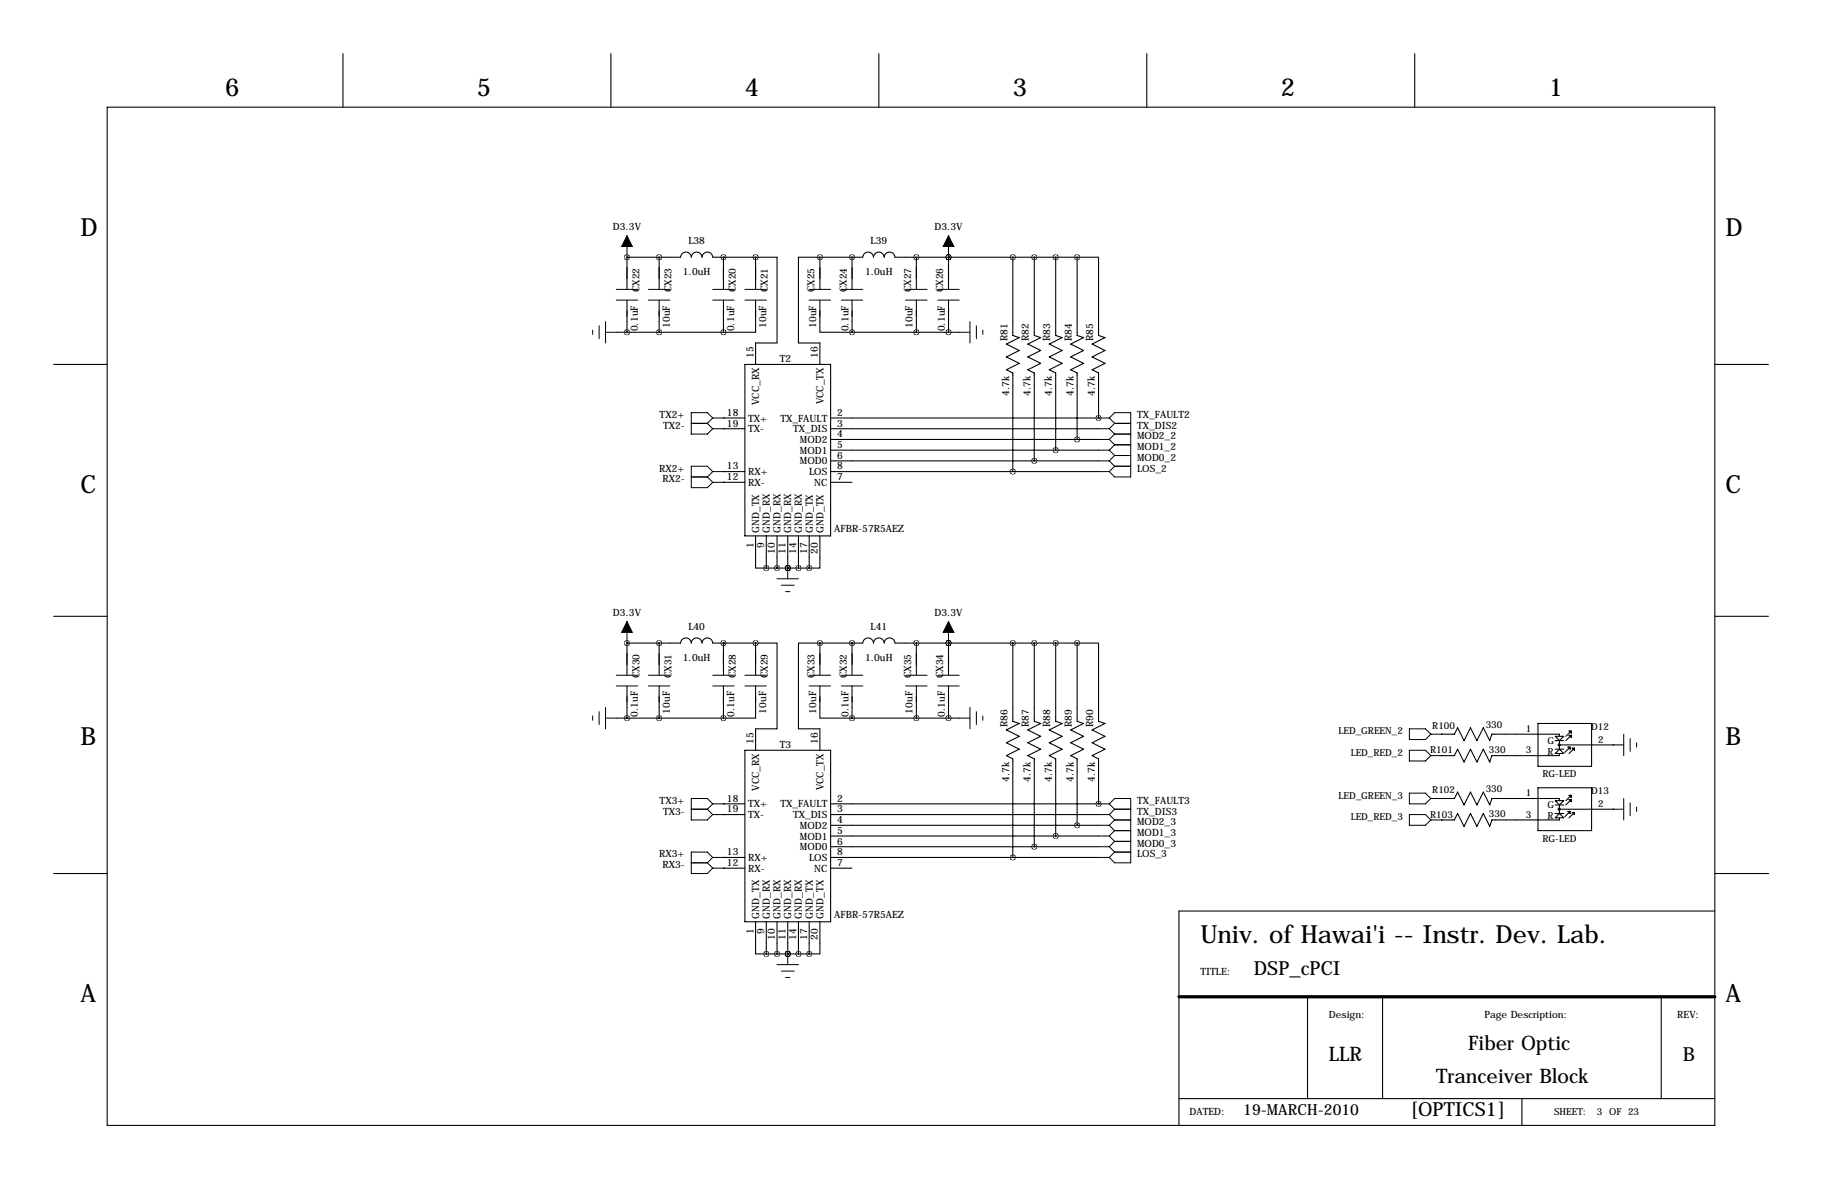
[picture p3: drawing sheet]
<svg xmlns="http://www.w3.org/2000/svg" width="432mm" height="279mm" viewBox="0 0 432 279" stroke-linecap="round" stroke-linejoin="round" font-family="sans-serif">
<g fill="none" stroke="#000" stroke-width=".25">
<path d="M81.3 12.7v12.7M144.8 12.7v12.7M208.3 12.7v12.7M271.8 12.7v12.7M335.3 12.7v12.7M25.4 25.4h381v241.3h-381zM146 78.7h25.4M148.6 61l12.7-.1a1.27 1.27 0 0 1 1.3-1.2 1.27 1.27 0 0 1 1.2 1.3 1.27 1.27 0 0 1 1.3-1.3 1.27 1.27 0 0 1 1.3 1.3 1.27 1.27 0 0 1 1.2-1.3 1.27 1.27 0 0 1 1.3 1.3h10.2M148.6 61h.1M148.6 61v7.6M148.6 71.1v7.6M156.2 61v7.6"/>
<path d="M156.2 71.1v7.6M171.4 61h.1M171.4 61v7.6M171.4 71.1v7.6M179.1 71.1v7.6h-7.7M179.1 61h5v20.3h-5v5.1M179.1 61v7.6M194.3 61l10.2-.1a1.27 1.27 0 0 1 1.2-1.2 1.27 1.27 0 0 1 1.3 1.2 1.27 1.27 0 0 1 1.3-1.2 1.27 1.27 0 0 1 1.3 1.2 1.27 1.27 0 0 1 1.2-1.2 1.27 1.27 0 0 1 1.3 1.3h43.2M194.3 71.1v7.6h7.6M194.3 61h-5.1v20.3h5.1v5.1M194.3 61v7.6M201.9 61h.1"/>
<path d="M201.9 61v7.6M201.9 71.1v7.6M201.9 78.7h25.4M217.2 61v7.6M217.2 71.1v7.6M224.8 61h.1M224.8 61v7.6M224.8 71.1v7.6M240 61v18.5l1.6 .5-3.1 1.5 3.1 1.6-3.1 1.5 3.1 1.5-3.1 1.5 1.5 .8v23.4M245.1 61v18.5l1.5 .5-3 1.5 3 1.6-3 1.5 3 1.5-3 1.5 1.5 .8v20.8M250.2 61v18.5l1.5 .5-3 1.5 3 1.6-3 1.5 3 1.5-3 1.5 1.5 .8v18.3M255.3 61h5v18.5l1.6 .5-3.1 1.5 3.1 1.6-3.1 1.5 3.1 1.5-3.1 1.5 1.5 .8v10.7"/>
<path d="M255.3 61v18.5l1.5 .5-3.1 1.5 3.1 1.6-3.1 1.5 3.1 1.5-3.1 1.5 1.6 .8v15.7M12.7 86.4h12.7M171.4 99.1h.1M171.4 99.1h5.1M176.5 86.4h20.3v40.6h-20.3zM196.8 99.1h63.5M260.3 99.1h.1M406.4 86.4h12.7M171.4 101.6h.1M171.4 111.8h.1M171.4 114.3h.1M171.4 101.6h5.1"/>
<path d="M171.4 114.3h5.1M171.4 111.8h5.1M196.8 101.6h63.5M196.8 104.1h63.5M196.8 106.7h63.5M196.8 109.2h63.5M196.8 114.3h5.1M196.8 111.8h63.5M179.1 127v7.6h2.5M181.6 127v7.6M181.6 134.6h10.2M184.1 127v7.6"/>
<path d="M186.7 134.6h.1M186.7 127v7.6M189.2 127v7.6M191.8 127v7.6M194.3 127v7.6h-2.5M12.7 146h12.7M148.6 152.4h12.7a1.27 1.27 0 0 1 1.3-1.2 1.27 1.27 0 0 1 1.2 1.2 1.27 1.27 0 0 1 1.3-1.2 1.27 1.27 0 0 1 1.3 1.2 1.27 1.27 0 0 1 1.2-1.2 1.27 1.27 0 0 1 1.3 1.2h10.2M148.6 152.4h.1M148.6 152.4v7.6M156.2 152.4v7.6M171.4 152.4h.1M171.4 152.4v7.6"/>
<path d="M179.1 152.4h5v20.3h-5v5.1M179.1 152.4v7.6M194.3 152.4h10.2a1.27 1.27 0 0 1 1.2-1.2 1.27 1.27 0 0 1 1.3 1.2 1.27 1.27 0 0 1 1.3-1.2 1.27 1.27 0 0 1 1.3 1.2 1.27 1.27 0 0 1 1.2-1.2 1.27 1.27 0 0 1 1.3 1.2h43.2M194.3 152.4h-5.1v20.3h5.1v5.1M194.3 152.4v7.6M201.9 152.4h.1M201.9 152.4v7.6M217.2 152.4v7.6M224.8 152.4h.1M224.8 152.4v7.6M240 152.4v18.5l1.6 .5-3.1 1.6 3.1 1.5-3.1 1.5 3.1 1.5-3.1 1.6 1.5 .7v23.4M245.1 152.4v18.5l1.5 .5-3 1.6 3 1.5-3 1.5 3 1.5-3 1.6 1.5 .7v20.9"/>
<path d="M250.2 152.4v18.5l1.5 .5-3 1.6 3 1.5-3 1.5 3 1.5-3 1.6 1.5 .7v18.3M255.3 152.4h5v18.5l1.6 .5-3.1 1.6 3.1 1.5-3.1 1.5 3.1 1.5-3.1 1.6 1.5 .7v10.7M255.3 152.4v18.5l1.5 .5-3.1 1.6 3.1 1.5-3.1 1.5 3.1 1.5-3.1 1.6 1.6 .7v15.8M406.4 146h12.7M146 170.2h25.4M148.6 162.6v7.6M156.2 162.6v7.6M171.4 162.6v7.6M176.5 177.8h20.3v40.6h-20.3zM179.1 162.6v7.6h-7.7M194.3 162.6v7.6h7.6M201.9 162.6v7.6"/>
<path d="M201.9 170.2h25.4M217.2 162.6v7.6M224.8 162.6v7.6M341.6 174h.1M341.6 179.1h.1M341.6 174h3.1l.7-1.5 1.6 3 1.5-3 1.5 3 1.5-3 1.6 3 .5-1.5h16v.5M364.5 171.4h12.7v10.2h-12.7zM368.6 174.5h2l-1 1M368.6 175.5h2M368.6 177.5h2M368.8 174.5l-.1 .1 .9 .9M369.6 175.5v2"/>
<path d="M369.6 178.6v.5h-16l-.5 1.5-1.6-3.1-1.5 3.1-1.5-3.1-1.5 3.1-1.6-3.1-.7 1.6h-3.1M369.6 177.5l1 1.1h-2M369.6 177.5l-.9 1 .1 .1M369.6 176.5h12.7M371.6 177h.5v.5zM371.9 173.2h.5v.5zM371.9 174.2h.5v.6zM371.9 177.3l-1.1 1M372.1 173.5l-1 1M372.1 174.5l-1 1M372.6 177.3h.5v.5zM372.9 177.5l-1 1.1"/>
<path d="M382.3 176.5h.1M171.4 190.5h.1M171.4 193h.1M171.4 190.5h5.1M171.4 193h5.1M196.8 190.5h63.5M196.8 193h63.5M196.8 195.6h63.5M196.8 198.1h63.5M260.3 190.5h.1M341.6 189.2h.1M341.6 194.3h.1"/>
<path d="M341.6 189.2h3.1l.7-1.5 1.6 3.1 1.5-3.1 1.5 3.1 1.5-3.1 1.6 3.1 .5-1.6h16v.5M364.5 186.7h12.7v10.1h-12.7zM368.6 189.7h2l-1 1.1M368.6 190.8h2M368.6 192.8h2M368.8 189.7l-.1 .1 .9 1M369.6 190.8v2M369.6 193.8v.5h-16l-.5 1.5-1.6-3-1.5 3-1.5-3-1.5 3-1.6-3-.7 1.5h-3.1M369.6 192.8l1 1h-2M369.6 192.8l-.9 .9 .1 .1M369.6 191.8h12.7M371.6 192.3h.5v.5z"/>
<path d="M371.9 188.5h.5v.5zM371.9 189.5h.5v.5zM371.9 192.5l-1.1 1M372.1 188.7l-1 1M372.1 189.7l-1 1.1M372.6 192.5h.5v.5zM372.9 192.8l-1 1M382.3 191.8h.1M12.7 207h12.7M171.4 203.2h.1M171.4 205.7h.1M171.4 205.7h5.1"/>
<path d="M171.4 203.2h5.1M179.1 218.4v7.7h2.5M181.6 218.4v7.7M184.1 218.4v7.7M186.7 218.4v7.7M189.2 218.4v7.7M191.8 218.4v7.7M194.3 218.4v7.7h-2.5M196.8 200.7h63.5M196.8 205.7h5.1M196.8 203.2h63.5M406.4 215.9h-127v50.8"/>
<path d="M406.5 207h12.7M181.6 226.1h10.2M186.7 226.1h.1M309.9 236.2v24.1M327.7 236.2v24.1M393.7 236.2v24.1M279.4 260.3h127M360.7 260.3v6.4"/>
<circle cx="369.5" cy="176.5" r=".25"/>
<circle cx="369.5" cy="191.8" r=".25"/>
</g>
<path d="M279.4 236.2h127" fill="none" stroke="#000" stroke-width=".76"/>
<g fill="none" stroke="#000" stroke-width=".24">
<path d="M148.6 55.9v5.1M224.8 55.9v5.1M140.5 78.2v1M142 77.2v3.1M143.5 78.7h2.5M143.5 76.2v5.1M146 71.1h5.1M146 68.6h5.1M153.7 71.1h5M153.7 68.6h5M168.9 71.1h5.1M168.9 68.6h5.1"/>
<path d="M176.5 71.1h5.1M176.5 68.6h5.1M191.8 71.1h5M191.8 68.6h5M199.4 71.1h5.1M199.4 68.6h5.1M214.6 71.1h5.1M214.6 68.6h5.1M222.2 71.1h5.1M222.2 68.6h5.1M227.3 78.7h2.6M229.9 76.2v5.1"/>
<path d="M231.4 77.2v3.1M232.9 78.2v1M168.9 99.1h2.5M168.9 99.1l-1.3-1.3h-3.8v5.1h3.8l1.3-1.3M168.9 99.1l-1.3 1.2M260.3 99.1h2.6M262.9 99.1l1.3 1.2M262.9 99.1l1.3-1.3h3.8v15.2h-3.8l-1.3-1.2M163.8 100.3h3.8M163.8 113h3.8M167.6 100.3l1.3 1.3M167.6 113l1.3 1.3"/>
<path d="M168.9 101.6h2.5M168.9 111.8l-1.3-1.3h-3.8v5.1h3.8l1.3-1.3M168.9 111.8h2.5M168.9 111.8l-1.3 1.2M168.9 114.3h2.5M260.3 101.6h2.6M260.3 104.1h2.6M260.3 106.7h2.6M260.3 109.2h2.6M260.3 111.8h2.6M262.9 101.6l1.3 1.3M262.9 104.1l1.3 1.3"/>
<path d="M262.9 106.7l1.3 1.2M262.9 109.2l1.3 1.3M264.2 100.3h3.8M264.2 102.9h3.8M264.2 100.3l-1.3 1.3M264.2 105.4h3.8M264.2 102.9l-1.3 1.2M264.2 107.9h3.8M264.2 105.4l-1.3 1.3M264.2 110.5h3.8M264.2 107.9l-1.3 1.3M264.2 110.5l-1.3 1.3"/>
<path d="M184.1 137.2h5.1M185.2 138.7h3M186.7 134.6v2.6M148.6 147.3v5.1M186.2 140.2h1M224.8 147.3v5.1M140.5 169.7v1M142 168.7v3M143.5 167.6v5.1M143.5 170.2h2.5M146 162.6h5.1M146 160h5.1"/>
<path d="M153.7 162.6h5M153.7 160h5M168.9 162.6h5.1M168.9 160h5.1M176.5 162.6h5.1M176.5 160h5.1M191.8 162.6h5M191.8 160h5M199.4 162.6h5.1M199.4 160h5.1M214.6 162.6h5.1M214.6 160h5.1"/>
<path d="M222.2 162.6h5.1M222.2 160h5.1M227.3 170.2h2.6M229.9 167.6v5.1M231.4 168.7v3M232.9 169.7v1M334 172.7h3.8l1.3 1.3-1.3 1.3h-3.8zM334 177.8h3.8l1.3 1.3-1.3 1.2h-3.8zM339.1 174h2.5M339.1 179.1h2.5M382.3 176.5h2.5M384.8 174v5.1"/>
<path d="M386.3 175v3.1M387.9 176v1M163.8 191.8h3.8M167.6 191.8l1.3 1.2M168.9 190.5l-1.3-1.3h-3.8v5.1h3.8l1.3-1.3M168.9 190.5h2.5M168.9 193h2.5M168.9 190.5l-1.3 1.3M260.3 190.5h2.6M260.3 193h2.6M260.3 195.6h2.6M260.3 198.1h2.6"/>
<path d="M262.9 190.5l1.3-1.3h3.8v15.3h-3.8l-1.3-1.3M262.9 190.5l1.3 1.3M262.9 193l1.3 1.3M262.9 195.6l1.3 1.2M262.9 198.1l1.3 1.3M264.2 191.8h3.8M264.2 194.3h3.8M264.2 191.8l-1.3 1.2M264.2 196.8h3.8M264.2 194.3l-1.3 1.3M264.2 199.4h3.8M264.2 196.8l-1.3 1.3"/>
<path d="M264.2 199.4l-1.3 1.3M334 188h3.8l1.3 1.2-1.3 1.3h-3.8zM334 193h3.8l1.3 1.3-1.3 1.3h-3.8zM339.1 189.2h2.5M339.1 194.3h2.5M382.3 191.8h2.5M384.8 189.2v5.1M386.3 190.2v3.1M387.9 191.3v1M163.8 204.5h3.8M167.6 204.5l1.3 1.2M168.9 203.2l-1.3 1.3"/>
<path d="M168.9 203.2l-1.3-1.3h-3.8v5.1h3.8l1.3-1.3M168.9 203.2h2.5M168.9 205.7h2.5M260.3 200.7h2.6M260.3 203.2h2.6M262.9 200.7l1.3 1.2M264.2 201.9h3.8M264.2 201.9l-1.3 1.3M184.1 228.6h5.1M185.2 230.1h3M186.2 231.6h1M186.7 226.1v2.5"/>
</g>
<path d="M148.6 55.9l1.3 2.5h-2.6zM224.8 55.9l1.3 2.5h-2.6zM148.6 147.3l1.3 2.6h-2.6zM224.8 147.3l1.3 2.6h-2.6z" fill="#000" stroke="#000" stroke-width=".24"/>
<path d="M191.7 134.6a.05 .05 0 0 0 .1 0 .05 .05 0 0 0-.1 0zM189.2 134.6a.05 .05 0 0 0 .1 0 .05 .05 0 0 0-.1 0zM186.6 134.6a.05 .05 0 0 0 .1 0 .05 .05 0 0 0-.1 0zM184.1 134.6a.05 .05 0 0 0 .1 0 .05 .05 0 0 0-.1 0zM181.6 134.6a.05 .05 0 0 0 .1 0 .05 .05 0 0 0-.1 0zM171.4 61a.05 .05 0 0 0 .1 0 .05 .05 0 0 0-.1 0zM148.5 78.7a.05 .05 0 0 0 .1 0 .05 .05 0 0 0-.1 0zM156.2 61a.05 .05 0 0 0 .1 0 .05 .05 0 0 0-.1 0zM148.5 61a.05 .05 0 0 0 .1 0 .05 .05 0 0 0-.1 0zM201.9 61a.05 .05 0 0 0 .1 0 .05 .05 0 0 0-.1 0zM224.7 78.7a.05 .05 0 0 0 .1 0 .05 .05 0 0 0-.1 0zM217.1 61a.05 .05 0 0 0 .1 0 .05 .05 0 0 0-.1 0zM224.7 61a.05 .05 0 0 0 .1 0 .05 .05 0 0 0-.1 0zM179 61a.05 .05 0 0 0 .1 0 .05 .05 0 0 0-.1 0zM194.3 61a.05 .05 0 0 0 .1 0 .05 .05 0 0 0-.1 0zM224.7 61a.05 .05 0 0 0 .1 0 .05 .05 0 0 0-.1 0zM255.2 61a.05 .05 0 0 0 .1 0 .05 .05 0 0 0-.1 0zM250.1 61a.05 .05 0 0 0 .1 0 .05 .05 0 0 0-.1 0zM245.1 61a.05 .05 0 0 0 .1 0 .05 .05 0 0 0-.1 0zM240 61a.05 .05 0 0 0 .1 0 .05 .05 0 0 0-.1 0zM260.3 99.1a.05 .05 0 0 0 .1 0 .05 .05 0 0 0-.1 0zM245.1 109.2a.05 .05 0 0 0 .1 0 .05 .05 0 0 0-.1 0zM250.1 106.7a.05 .05 0 0 0 .1 0 .05 .05 0 0 0-.1 0zM255.2 104.1a.05 .05 0 0 0 .1 0 .05 .05 0 0 0-.1 0zM240 111.8a.05 .05 0 0 0 .1 0 .05 .05 0 0 0-.1 0zM191.7 226.1a.05 .05 0 0 0 .1 0 .05 .05 0 0 0-.1 0zM189.2 226.1a.05 .05 0 0 0 .1 0 .05 .05 0 0 0-.1 0zM186.6 226.1a.05 .05 0 0 0 .1 0 .05 .05 0 0 0-.1 0zM184.1 226.1a.05 .05 0 0 0 .1 0 .05 .05 0 0 0-.1 0zM181.6 226.1a.05 .05 0 0 0 .1 0 .05 .05 0 0 0-.1 0zM171.4 152.4a.05 .05 0 0 0 .1 0 .05 .05 0 0 0-.1 0zM148.5 170.2a.05 .05 0 0 0 .1 0 .05 .05 0 0 0-.1 0zM156.2 152.4a.05 .05 0 0 0 .1 0 .05 .05 0 0 0-.1 0zM148.5 152.4a.05 .05 0 0 0 .1 0 .05 .05 0 0 0-.1 0zM201.9 152.4a.05 .05 0 0 0 .1 0 .05 .05 0 0 0-.1 0zM224.7 170.2a.05 .05 0 0 0 .1 0 .05 .05 0 0 0-.1 0zM217.1 152.4a.05 .05 0 0 0 .1 0 .05 .05 0 0 0-.1 0zM224.7 152.4a.05 .05 0 0 0 .1 0 .05 .05 0 0 0-.1 0zM179 152.4a.05 .05 0 0 0 .1 0 .05 .05 0 0 0-.1 0zM194.3 152.4a.05 .05 0 0 0 .1 0 .05 .05 0 0 0-.1 0zM224.7 152.4a.05 .05 0 0 0 .1 0 .05 .05 0 0 0-.1 0zM255.2 152.4a.05 .05 0 0 0 .1 0 .05 .05 0 0 0-.1 0zM250.1 152.4a.05 .05 0 0 0 .1 0 .05 .05 0 0 0-.1 0zM245.1 152.4a.05 .05 0 0 0 .1 0 .05 .05 0 0 0-.1 0zM240 152.4a.05 .05 0 0 0 .1 0 .05 .05 0 0 0-.1 0zM260.3 190.5a.05 .05 0 0 0 .1 0 .05 .05 0 0 0-.1 0zM245.1 200.7a.05 .05 0 0 0 .1 0 .05 .05 0 0 0-.1 0zM250.1 198.1a.05 .05 0 0 0 .1 0 .05 .05 0 0 0-.1 0zM255.2 195.6a.05 .05 0 0 0 .1 0 .05 .05 0 0 0-.1 0zM240 203.2a.05 .05 0 0 0 .1 0 .05 .05 0 0 0-.1 0zM171.4 78.7a.05 .05 0 0 0 .1 0 .05 .05 0 0 0-.1 0zM156.2 78.7a.05 .05 0 0 0 .1 0 .05 .05 0 0 0-.1 0zM201.9 78.7a.05 .05 0 0 0 .1 0 .05 .05 0 0 0-.1 0zM217.1 78.7a.05 .05 0 0 0 .1 0 .05 .05 0 0 0-.1 0zM186.6 134.6a.05 .05 0 0 0 .1 0 .05 .05 0 0 0-.1 0zM186.6 226.1a.05 .05 0 0 0 .1 0 .05 .05 0 0 0-.1 0zM171.4 170.2a.05 .05 0 0 0 .1 0 .05 .05 0 0 0-.1 0zM156.2 170.2a.05 .05 0 0 0 .1 0 .05 .05 0 0 0-.1 0zM201.9 170.2a.05 .05 0 0 0 .1 0 .05 .05 0 0 0-.1 0zM217.1 170.2a.05 .05 0 0 0 .1 0 .05 .05 0 0 0-.1 0z" fill="#000" stroke="#000" stroke-width="1.3"/>
<g font-size="5.9">
<text x="53.3" y="22.9">6</text>
<text x="113" y="22.9">5</text>
<text x="176.5" y="22.9">4</text>
<text x="240" y="22.9">3</text>
<text x="303.5" y="22.9">2</text>
<text x="367" y="22.9">1</text>
<text x="19" y="55.9">D</text>
<text x="408.9" y="55.9">D</text>
<text x="19" y="116.8">C</text>
<text x="408.9" y="116.8">C</text>
<text x="19" y="176.5">B</text>
<text x="408.9" y="176.5">B</text>
<text x="284.5" y="223.5">Univ. of Hawai'i -- Instr. Dev. Lab.</text>
<text x="19" y="237.5">A</text>
<text x="408.9" y="237.5">A</text>
</g>
<g font-size="4.7">
<text x="315" y="251.5">LLR</text>
<text x="348" y="248.9">Fiber Optic</text>
<text x="340.4" y="256.5">Tranceiver Block</text>
</g>
<g font-size="4.6">
<text x="297.2" y="231.1">DSP_cPCI</text>
<text x="398.8" y="251.5">B</text>
<text x="334.2" y="264.5">[OPTICS1]</text>
</g>
<text font-size="3.6" x="294.6" y="264.2">19-MARCH-2010</text>
<g font-size="2.4">
<text x="145.3" y="54.6">D3.3V</text>
<text x="163.1" y="57.9">L38</text>
<text x="206.3" y="57.9">L39</text>
<text x="221.5" y="54.6">D3.3V</text>
<text x="161.8" y="65.2">1.0uH</text>
<text x="205" y="65.2">1.0uH</text>
<text x="151.5" y="69.2" transform="rotate(-90 151.5 69.2)">CX22</text>
<text x="159.1" y="69.2" transform="rotate(-90 159.1 69.2)">CX23</text>
<text x="174.4" y="69.2" transform="rotate(-90 174.4 69.2)">CX20</text>
<text x="182" y="69.2" transform="rotate(-90 182 69.2)">CX21</text>
<text x="193" y="69.2" transform="rotate(-90 193 69.2)">CX25</text>
<text x="200.7" y="69.2" transform="rotate(-90 200.7 69.2)">CX24</text>
<text x="215.9" y="69.2" transform="rotate(-90 215.9 69.2)">CX27</text>
<text x="223.5" y="69.2" transform="rotate(-90 223.5 69.2)">CX26</text>
<text x="158.7" y="77.7" transform="rotate(-90 158.7 77.7)">10uF</text>
<text x="181.6" y="77.7" transform="rotate(-90 181.6 77.7)">10uF</text>
<text x="193.4" y="77.7" transform="rotate(-90 193.4 77.7)">10uF</text>
<text x="216.3" y="77.7" transform="rotate(-90 216.3 77.7)">10uF</text>
<text x="151.1" y="78.5" transform="rotate(-90 151.1 78.5)">0.1uF</text>
<text x="174" y="78.5" transform="rotate(-90 174 78.5)">0.1uF</text>
<text x="201.1" y="78.5" transform="rotate(-90 201.1 78.5)">0.1uF</text>
<text x="223.9" y="78.5" transform="rotate(-90 223.9 78.5)">0.1uF</text>
<text x="238.8" y="80.8" transform="rotate(-90 238.8 80.8)">R81</text>
<text x="243.8" y="80.8" transform="rotate(-90 243.8 80.8)">R82</text>
<text x="248.9" y="80.8" transform="rotate(-90 248.9 80.8)">R83</text>
<text x="254" y="80.8" transform="rotate(-90 254 80.8)">R84</text>
<text x="259.1" y="80.8" transform="rotate(-90 259.1 80.8)">R85</text>
<text x="178.6" y="84.8" transform="rotate(-90 178.6 84.8)">15</text>
<text x="184.8" y="85.9">T2</text>
<text x="193.8" y="84.8" transform="rotate(-90 193.8 84.8)">16</text>
<text x="179.9" y="95.9" transform="rotate(-90 179.9 95.9)">VCC_RX</text>
<text x="195.1" y="95.8" transform="rotate(-90 195.1 95.8)">VCC_TX</text>
<text x="239.2" y="93.8" transform="rotate(-90 239.2 93.8)">4.7k</text>
<text x="244.2" y="93.8" transform="rotate(-90 244.2 93.8)">4.7k</text>
<text x="249.3" y="93.8" transform="rotate(-90 249.3 93.8)">4.7k</text>
<text x="254.4" y="93.8" transform="rotate(-90 254.4 93.8)">4.7k</text>
<text x="259.5" y="93.8" transform="rotate(-90 259.5 93.8)">4.7k</text>
<text x="156.3" y="99.1">TX2+</text>
<text x="157.1" y="101.6">TX2-</text>
<text x="172.3" y="98.6">18</text>
<text x="172.3" y="101.1">19</text>
<text x="177.3" y="99.9">TX+</text>
<text x="184.9" y="99.9">TX_FAULT</text>
<text x="198.4" y="98.6">2</text>
<text x="198.4" y="101.1">3</text>
<text x="269.5" y="99.1">TX_FAULT2</text>
<text x="269.5" y="101.6">TX_DIS2</text>
<text x="177.3" y="102.4">TX-</text>
<text x="187.9" y="102.4">TX_DIS</text>
<text x="189.6" y="105">MOD2</text>
<text x="189.6" y="107.5">MOD1</text>
<text x="198.4" y="103.6">4</text>
<text x="198.4" y="106.2">5</text>
<text x="269.5" y="104.1">MOD2_2</text>
<text x="269.5" y="106.7">MOD1_2</text>
<text x="156.2" y="111.8">RX2+</text>
<text x="172.3" y="113.8">12</text>
<text x="172.3" y="111.3">13</text>
<text x="177.3" y="112.6">RX+</text>
<text x="189.6" y="110.1">MOD0</text>
<text x="191.7" y="112.6">LOS</text>
<text x="198.4" y="108.7">6</text>
<text x="198.4" y="113.8">7</text>
<text x="198.4" y="111.3">8</text>
<text x="269.5" y="109.2">MOD0_2</text>
<text x="269.5" y="111.8">LOS_2</text>
<text x="157" y="114.3">RX2-</text>
<text x="177.3" y="115.1">RX-</text>
<text x="193" y="115.1">NC</text>
<text x="178.6" y="129.9" transform="rotate(-90 178.6 129.9)">1</text>
<text x="179.9" y="126.2" transform="rotate(-90 179.9 126.2)">GND_TX</text>
<text x="181.1" y="129.9" transform="rotate(-90 181.1 129.9)">9</text>
<text x="182.4" y="126.2" transform="rotate(-90 182.4 126.2)">GND_RX</text>
<text x="183.6" y="131.2" transform="rotate(-90 183.6 131.2)">10</text>
<text x="185" y="126.2" transform="rotate(-90 185 126.2)">GND_RX</text>
<text x="186.2" y="131.2" transform="rotate(-90 186.2 131.2)">11</text>
<text x="187.5" y="126.2" transform="rotate(-90 187.5 126.2)">GND_RX</text>
<text x="188.7" y="131.2" transform="rotate(-90 188.7 131.2)">14</text>
<text x="190.1" y="126.2" transform="rotate(-90 190.1 126.2)">GND_RX</text>
<text x="191.3" y="131.2" transform="rotate(-90 191.3 131.2)">17</text>
<text x="192.6" y="126.2" transform="rotate(-90 192.6 126.2)">GND_TX</text>
<text x="193.8" y="131.2" transform="rotate(-90 193.8 131.2)">20</text>
<text x="195.1" y="126.2" transform="rotate(-90 195.1 126.2)">GND_TX</text>
<text x="197.7" y="126.1">AFBR-57R5AEZ</text>
<text x="145.3" y="146">D3.3V</text>
<text x="163.1" y="149.4">L40</text>
<text x="206.3" y="149.4">L41</text>
<text x="221.5" y="146">D3.3V</text>
<text x="151.5" y="160.6" transform="rotate(-90 151.5 160.6)">CX30</text>
<text x="159.1" y="160.6" transform="rotate(-90 159.1 160.6)">CX31</text>
<text x="161.8" y="156.6">1.0uH</text>
<text x="174.4" y="160.6" transform="rotate(-90 174.4 160.6)">CX28</text>
<text x="182" y="160.6" transform="rotate(-90 182 160.6)">CX29</text>
<text x="193" y="160.6" transform="rotate(-90 193 160.6)">CX33</text>
<text x="200.7" y="160.6" transform="rotate(-90 200.7 160.6)">CX32</text>
<text x="205" y="156.6">1.0uH</text>
<text x="215.9" y="160.6" transform="rotate(-90 215.9 160.6)">CX35</text>
<text x="223.5" y="160.6" transform="rotate(-90 223.5 160.6)">CX34</text>
<text x="151.1" y="169.9" transform="rotate(-90 151.1 169.9)">0.1uF</text>
<text x="158.7" y="169.1" transform="rotate(-90 158.7 169.1)">10uF</text>
<text x="174" y="169.9" transform="rotate(-90 174 169.9)">0.1uF</text>
<text x="181.6" y="169.1" transform="rotate(-90 181.6 169.1)">10uF</text>
<text x="193.4" y="169.1" transform="rotate(-90 193.4 169.1)">10uF</text>
<text x="201.1" y="169.9" transform="rotate(-90 201.1 169.9)">0.1uF</text>
<text x="216.3" y="169.1" transform="rotate(-90 216.3 169.1)">10uF</text>
<text x="223.9" y="169.9" transform="rotate(-90 223.9 169.9)">0.1uF</text>
<text x="238.8" y="172.3" transform="rotate(-90 238.8 172.3)">R86</text>
<text x="243.8" y="172.3" transform="rotate(-90 243.8 172.3)">R87</text>
<text x="248.9" y="172.3" transform="rotate(-90 248.9 172.3)">R88</text>
<text x="254" y="172.3" transform="rotate(-90 254 172.3)">R89</text>
<text x="259.1" y="172.3" transform="rotate(-90 259.1 172.3)">R90</text>
<text x="178.6" y="176.3" transform="rotate(-90 178.6 176.3)">15</text>
<text x="184.8" y="177.3">T3</text>
<text x="193.8" y="176.3" transform="rotate(-90 193.8 176.3)">16</text>
<text x="239.2" y="185.3" transform="rotate(-90 239.2 185.3)">4.7k</text>
<text x="244.2" y="185.3" transform="rotate(-90 244.2 185.3)">4.7k</text>
<text x="249.3" y="185.3" transform="rotate(-90 249.3 185.3)">4.7k</text>
<text x="254.4" y="185.3" transform="rotate(-90 254.4 185.3)">4.7k</text>
<text x="259.5" y="185.3" transform="rotate(-90 259.5 185.3)">4.7k</text>
<text x="156.3" y="190.5">TX3+</text>
<text x="172.3" y="190">18</text>
<text x="177.3" y="191.3">TX+</text>
<text x="179.9" y="187.4" transform="rotate(-90 179.9 187.4)">VCC_RX</text>
<text x="184.9" y="191.3">TX_FAULT</text>
<text x="195.1" y="187.3" transform="rotate(-90 195.1 187.3)">VCC_TX</text>
<text x="198.4" y="190">2</text>
<text x="269.5" y="190.5">TX_FAULT3</text>
<text x="157.1" y="193">TX3-</text>
<text x="172.3" y="192.5">19</text>
<text x="177.3" y="193.9">TX-</text>
<text x="187.9" y="193.9">TX_DIS</text>
<text x="189.6" y="196.4">MOD2</text>
<text x="198.4" y="192.5">3</text>
<text x="198.4" y="195.1">4</text>
<text x="198.4" y="197.6">5</text>
<text x="269.5" y="193">TX_DIS3</text>
<text x="269.5" y="195.6">MOD2_3</text>
<text x="156.2" y="203.2">RX3+</text>
<text x="172.3" y="202.7">13</text>
<text x="189.6" y="199">MOD1</text>
<text x="189.6" y="201.5">MOD0</text>
<text x="198.4" y="200.2">6</text>
<text x="198.4" y="202.7">8</text>
<text x="269.5" y="198.1">MOD1_3</text>
<text x="269.5" y="200.7">MOD0_3</text>
<text x="269.5" y="203.2">LOS_3</text>
<text x="157" y="205.7">RX3-</text>
<text x="172.3" y="205.2">12</text>
<text x="177.3" y="206.6">RX-</text>
<text x="177.3" y="204">RX+</text>
<text x="191.7" y="204">LOS</text>
<text x="193" y="206.6">NC</text>
<text x="198.4" y="205.2">7</text>
<text x="178.6" y="221.3" transform="rotate(-90 178.6 221.3)">1</text>
<text x="179.9" y="217.7" transform="rotate(-90 179.9 217.7)">GND_TX</text>
<text x="181.1" y="221.3" transform="rotate(-90 181.1 221.3)">9</text>
<text x="182.4" y="217.7" transform="rotate(-90 182.4 217.7)">GND_RX</text>
<text x="185" y="217.7" transform="rotate(-90 185 217.7)">GND_RX</text>
<text x="187.5" y="217.7" transform="rotate(-90 187.5 217.7)">GND_RX</text>
<text x="190.1" y="217.7" transform="rotate(-90 190.1 217.7)">GND_RX</text>
<text x="192.6" y="217.7" transform="rotate(-90 192.6 217.7)">GND_TX</text>
<text x="195.1" y="217.7" transform="rotate(-90 195.1 217.7)">GND_TX</text>
<text x="197.7" y="217.6">AFBR-57R5AEZ</text>
<text x="183.6" y="222.7" transform="rotate(-90 183.6 222.7)">10</text>
<text x="186.2" y="222.7" transform="rotate(-90 186.2 222.7)">11</text>
<text x="188.7" y="222.7" transform="rotate(-90 188.7 222.7)">14</text>
<text x="191.3" y="222.7" transform="rotate(-90 191.3 222.7)">17</text>
<text x="193.8" y="222.7" transform="rotate(-90 193.8 222.7)">20</text>
<text x="284.5" y="231.1">TITLE:</text>
<text x="315" y="241.3">Design:</text>
<text x="351.8" y="241.3">Page Description:</text>
<text x="397.5" y="241.3">REV:</text>
<text x="281.9" y="264.2">DATED:</text>
</g>
<g font-size="2.3">
<text x="317.2" y="174">LED_GREEN_2</text>
<text x="339.4" y="172.7">R100</text>
<text x="352.1" y="172.6">330</text>
<text x="361.6" y="173.5">1</text>
<text x="377.1" y="173">D12</text>
<text x="320.1" y="179.1">LED_RED_2</text>
<text x="338.9" y="178.6">R101</text>
<text x="352.9" y="178.4">330</text>
<text x="361.6" y="178.6">3</text>
<text x="366.8" y="178.8">R</text>
<text x="366.8" y="176.3">G</text>
<text x="378.7" y="176">2</text>
<text x="365.6" y="184.2">RG-LED</text>
<text x="317.2" y="189.2">LED_GREEN_3</text>
<text x="339.4" y="188">R102</text>
<text x="352.1" y="187.8">330</text>
<text x="361.6" y="188.7">1</text>
<text x="366.8" y="191.5">G</text>
<text x="377.1" y="188.2">D13</text>
<text x="378.7" y="191.3">2</text>
<text x="320.1" y="194.3">LED_RED_3</text>
<text x="338.9" y="193.8">R103</text>
<text x="352.9" y="193.6">330</text>
<text x="361.6" y="193.8">3</text>
<text x="366.8" y="194.1">R</text>
<text x="365.6" y="199.5">RG-LED</text>
<text x="368.3" y="264.2">SHEET:</text>
<text x="378.4" y="264.2">3 OF 23</text>
</g>
</svg>
